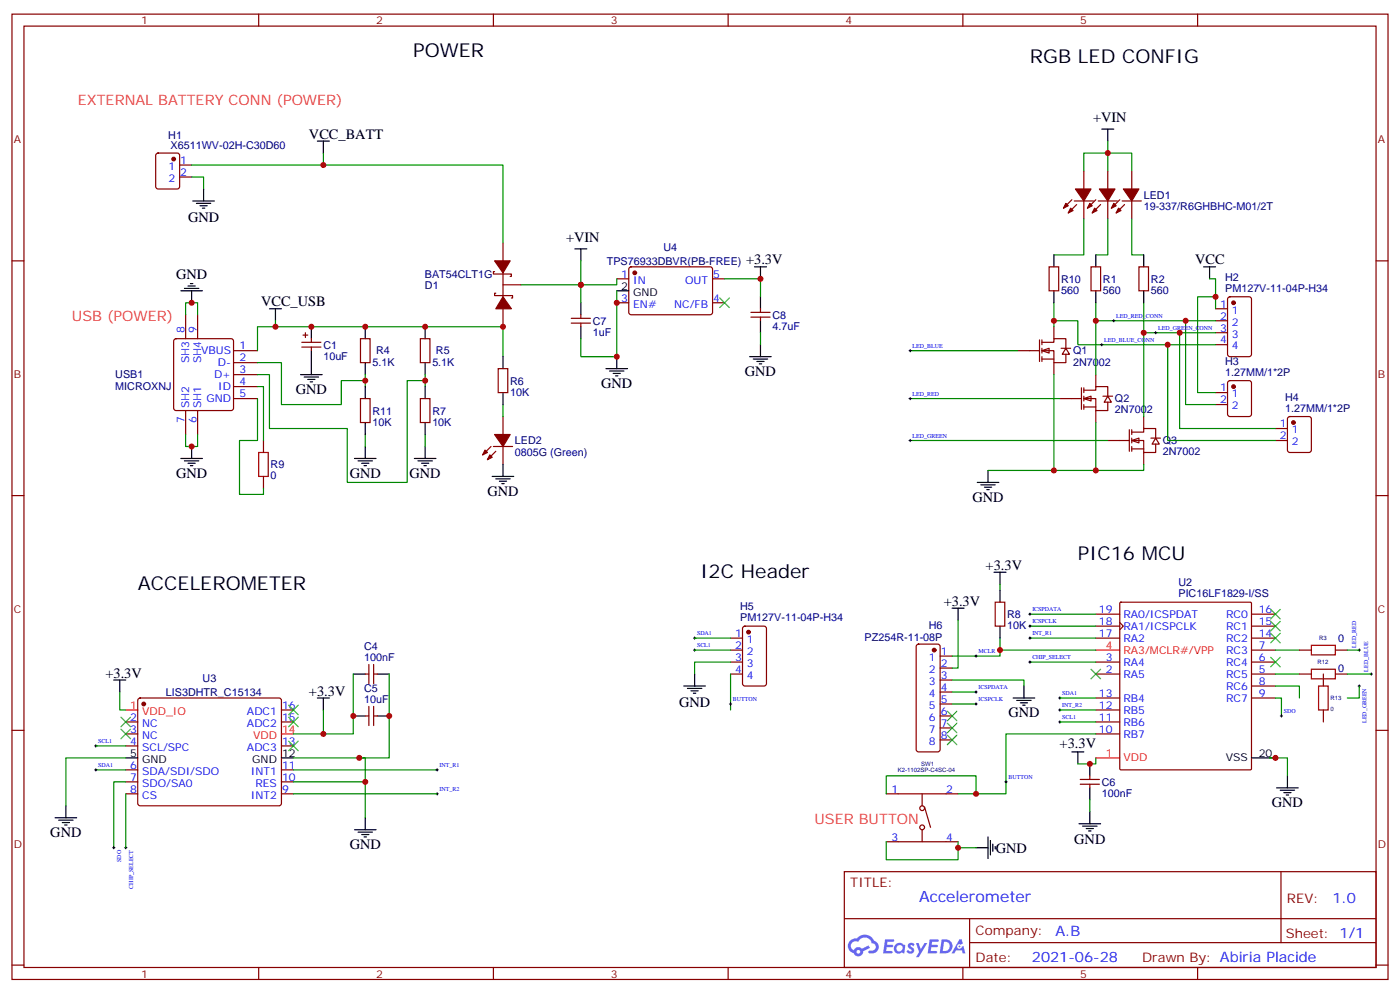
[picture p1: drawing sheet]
<svg xmlns="http://www.w3.org/2000/svg" width="412mm" height="292mm" viewBox="0 0 412 292" stroke-linecap="round" stroke-linejoin="round" font-family="sans-serif">
<g fill="none" stroke="#870000" stroke-width=".35">
<path d="M3.5 4.2h405.4v284.3h-405.4zM7.1 7.7h398.2v277.3h-398.2zM76.2 4.2v3.5M145.3 4.2v3.5M214.5 4.2v3.5M283.6 4.2v3.5M352.8 4.2v3.5M3.5 76.8h3.6M405.3 76.8h3.6M3.5 146h3.6M405.3 146h3.6M3.5 215.1h3.6"/>
<path d="M405.3 215.1h3.6M248.7 256.8h156.6v28.2h-156.6zM377.3 256.8v20.9M248.7 270.6h156.5M285.6 277.7h119.6M285.6 270.6v14.1M3.5 284.3h3.6M76.2 285v3.5M145.3 285v3.5M214.5 285v3.5M283.6 285v3.5M352.8 285v3.5"/>
<path d="M405.3 284.3h3.6"/>
</g>
<g fill="#5487ff">
<path d="M267.7 277.9a1.22 1.22 0 0 1 1.7 .3l-.4 .6a.47 .47 0 0 0-.3-.4 .47 .47 0 0 0-.5 .2l.1 .2a1.14 1.14 0 0 1 .8 1.7 1.14 1.14 0 0 1-1.9 0l-.2-.2 .5-.5 .7 .4a.29 .29 0 0 0 .3-.2 .29 .29 0 0 0-.2-.4 1.04 1.04 0 0 1-.6-1.7z"/>
<path d="M260.7 276.7h2.4l.3 .2-.2 .5h-1.8l-.1 .9h1.5l.3 .3-.3 .4h-1.6l-.2 1.1 1.7 .1 .2 .3-.2 .3h-2.6z"/>
<path d="M273.8 276.7h2.4l.3 .2-.1 .5h-1.8l-.2 .9h1.6l.3 .3-.4 .4h-1.6l-.1 1.1 1.7 .1 .2 .3-.2 .3h-2.6z"/>
<path d="M282.6 276.7h.7l.3 1.2-.6 .4a.69 .69 0 0 0-1 .2 .69 .69 0 0 0 .4 1 .69 .69 0 0 0 .9-.6l.5-.3 .6 2.2h-.8l-.2-.9h-1.8l-.5 .9h-.8z"/>
<path d="M269.8 277.8h.8l.6 1.8 1.1-1.8h.9l-2.6 4.2h-.8l.9-1.6z"/>
<path d="M277.4 276.7l-.6 4.1h1.3a2.11 2.11 0 0 0 2.5-2.1 2.11 2.11 0 0 0-2.5-2zM278.1 277.4a1.39 1.39 0 0 1 1.7 1.4 1.39 1.39 0 0 1-1.8 1.3h-.3z"/>
<path d="M263.7 278.3a1.54 1.54 0 0 0-.1 2.1 1.54 1.54 0 0 0 2.2 .2l.6 .2 .3-2.3-.2-.2-.4-.1a1.49 1.49 0 0 0-2.4 .1zM264 279.3a.94 .94 0 0 1 1.8 0 .94 .94 0 0 1-1.8 0z"/>
<path d="M250.4 277.1a2.18 2.18 0 0 0 1.1 3.7 1.44 1.44 0 0 0 1.6 .9 1.44 1.44 0 0 0 1.2-1.5l2-1-.5-.7-1.9 .9a1.47 1.47 0 0 0-2.4 .5 1.39 1.39 0 0 1-.7-2 1.39 1.39 0 0 1 2-.4 2.12 2.12 0 0 1 2.2-1.3 2.12 2.12 0 0 1 1.9 1.6 1.14 1.14 0 0 1 1.1 1.5 1.14 1.14 0 0 1-1.7 .7 .43 .43 0 0 0-.5 .3 .43 .43 0 0 0 .4 .5 1.98 1.98 0 0 0 2.5-1.2 1.98 1.98 0 0 0-1.2-2.5 3.1 3.1 0 0 0-5.3-.7l-.9 .1zM252.3 280.4a.55 .55 0 0 1 1.1 0 .55 .55 0 0 1-1.1 0z"/>
<circle cx="282.6" cy="278.8" r=".26"/>
</g>
<g fill="#870000" stroke="#870000" stroke-width=".35">
<path d="M315.4 61.3l.7 .7-1.4 .7z"/>
<path d="M314 59.9l.7 .7-1.4 .7z"/>
<path d="M316.8 55.7h4.6l-2.1 3.5z"/>
<path d="M322.4 61.3l.7 .7-1.4 .7z"/>
<path d="M321 59.9l.7 .7-1.4 .7z"/>
<path d="M323.8 55.7h4.6l-2.1 3.5z"/>
<path d="M329.5 61.3l.7 .7-1.4 .7z"/>
<path d="M328.1 59.9l.7 .7-1.4 .7z"/>
<path d="M330.9 55.7h4.6l-2.1 3.5z"/>
<path d="M148.2 87.4l2.4 3.5h-4.6z"/>
<path d="M145.7 76.8h4.6l-2.1 3.6z"/>
<path d="M144.3 134l.7 .7-1.4 .7z"/>
<path d="M142.9 132.6l.7 .7-1.4 .7z"/>
<path d="M145.7 128h4.6l-2.1 3.5z"/>
<circle cx="42.3" cy="207.4" r=".53"/>
<circle cx="51.2" cy="46.8" r=".53"/>
</g>
<g fill="none" stroke="#870000" stroke-width=".35">
<path d="M46.1 45.3l.5-.2h5.6l.7 .4v9.5l-.4 .6-5.9 .1-.7-.5v-9.4zM52.9 48.6h3.5M52.9 52.1h3.5M315.7 58.8l-2.4 2.5M316.4 59.2h5.7M319.3 50.4v5.3M319.3 59.2v5.3M322.8 58.8l-2.5 2.5M323.5 59.2h5.6M326.3 50.4v5.3M326.3 59.2v5.3M329.8 58.8l-2.4 2.5"/>
<path d="M330.6 59.2h5.6M333.4 50.4v5.3M333.4 59.2v5.3M148.2 71.5v5.3M317.1 60.3l-2.4 2.4M324.2 60.3l-2.5 2.4M331.3 60.3l-2.5 2.4M51.4 100l.5-.2h16.2l.5 .2 .2 .5v19.7l-.2 .5-.5 .2h-16.2l-.5-.2-.2-.5v-19.7zM54.7 92.7v7.1M58.2 92.7v7.1M106.2 99.8h2.8v7h-2.8zM123.8 99.8h2.8v7h-2.8z"/>
<path d="M145.7 80h-.4v.7h5.3v.7h-.3M146 86.4h-.3v.7h5.3v.7h-.4M148.2 80.4v7M148.2 90.9v5.3M148.2 83.9h5.3M68.8 117.4h7M68.8 113.9h7M68.8 110.3h7M68.8 106.8h7M68.8 103.3h7M54.7 120.9v7.1M58.2 120.9v7.1"/>
<path d="M77.6 129.8v3.5M144.6 131.5l-2.4 2.5M145.3 131.5h5.7M146 132.9l-2.4 2.5M148.2 122.7v5.3M148.2 131.5v5.3M77.6 140.3v3.6M329.9 177.6l.3-.2h38.1l.3 .2 .1 48.8-.2 .3-38.3 .1-.3-.2zM322.8 198.5h7M322.8 195h7M322.8 188h7M322.8 184.4h7"/>
<path d="M322.8 180.9h7M329.8 183.4l1.1 1-1.1 1.1M368.7 198.5h7M368.7 195h7M368.7 191.5h7M368.7 188h7M368.7 184.4h7M368.7 180.9h7M37 212.7h3.6M37 216.2h3.6M37 219.7h3.6M40.8 205.8l.5-.2h40.9l.5 .2 .2 .5-.1 30.6-.6 .4h-41.2l-.4-.7v-30.3z"/>
<path d="M82.9 212.7h3.5M82.9 219.7h3.5M82.9 209.1h3.5M322.8 212.7h7M322.8 216.2h7M322.8 209.1h7M322.8 205.6h7M368.7 202.1h7M368.7 205.6h7M37 226.8h3.6M37 230.3h3.6M37 233.8h3.6"/>
<path d="M82.9 226.8h3.5M82.9 230.3h3.5M82.9 233.8h3.5M261.1 233.8h21.1M271.6 233.8v3.5M272.3 237.7l1.8 6M261.1 247.9h21.1M271.6 244.4v3.5"/>
<circle cx="271.6" cy="238.1" r=".71"/>
<circle cx="271.6" cy="243.7" r=".71"/>
</g>
<path d="M322.8 191.5h7M37 209.1h3.6M82.9 216.2h3.5M322.8 223.2h7" fill="none" stroke="#f00" stroke-width=".35"/>
<g fill="none" stroke="#000" stroke-width=".35">
<path d="M56.8 59.2h6.3M57.9 59.9h4.2M60 55.7v3.5M93.5 41.6h3.5M95.2 41.6v3.5M58.9 60.6h2.1M59.6 61.3h.7M53.3 85.7h6.3M54.3 84.9h4.3M55.4 84.2h2.1M56.1 83.5h.7M56.4 85.7v3.5"/>
<path d="M79.4 90.9h3.5M81.1 90.9v3.6M107.6 96.2v3.6M125.2 96.2v3.6M88.5 110.3h6.4M89.6 111.1h4.2M90.7 111.8h2.1M91.4 112.5h.7M91.7 106.8v3.5M107.6 106.8v3.5M125.2 106.8v3.5M53.3 135h6.3"/>
<path d="M54.3 135.7h4.3M55.4 136.5h2.1M56.1 137.2h.7M56.4 131.5v3.5M104.4 135h6.4M105.5 135.7h4.2M106.5 136.5h2.2M107.2 137.2h.7M107.6 131.5v3.5M122.1 135h6.3M123.1 135.7h4.3M124.2 136.5h2.1"/>
<path d="M124.9 137.2h.7M125.2 131.5v3.5M148.2 136.8v3.5M145 140.3h6.3M146 141h4.3M147.1 141.7h2.1M147.8 142.5h.7M37 223.2h3.6M82.9 223.2h3.5M368.7 223.2h7"/>
</g>
<g fill="none" stroke="#008700" stroke-width=".35">
<path d="M56.4 48.6h91.8v22.9M95.2 45.1v3.5M319.3 64.5v10.6h-8.9M326.3 64.5v10.6h-3.5M333.4 64.5v10.6h3.5M81.1 94.5v1.7M153.5 83.9h17.6M75.8 106.8h7.1v12.4h17.6v-7.1h7.1M75.8 103.3v-7.1h72.4v8.9M75.8 113.9h1.8v15.9M75.8 117.4v12.4h-5.2v15.8h7v-1.7M107.6 110.3v3.6"/>
<path d="M148.2 119.2v3.5"/>
</g>
<path d="M76.2 133.3h2.8v7h-2.8z" fill="none" stroke="#a10000" stroke-width=".35"/>
<g fill="#fff" stroke="#870000" stroke-width=".35">
<path d="M306.9 103.3l2.1-.7v1.4z"/>
<path d="M314 102.6l1 1.8h-2.1z"/>
</g>
<path d="M310.4 96.2v3.6M299.9 103.3h6.3M306.2 100.1v6.4M306.9 100.8h3.5v-1h3.6v2.8M306.9 103.3h3.5v3.5h3.6v-2.4M306.9 105.8h3.5M306.9 100.1v1.4M306.9 102.6v1.4M306.9 105.1v1.4M310.4 106.8v3.5M312.6 102.6h2.8" fill="none" stroke="#870000" stroke-width=".35"/>
<g fill="#fff" stroke="#870000" stroke-width=".35">
<path d="M319.3 117.4l2.1-.7v1.4z"/>
<path d="M326.3 116.7l1.1 1.8h-2.1z"/>
</g>
<path d="M312.2 117.4h6.4M318.6 114.2v6.4M319.3 114.9h3.5v-1h3.5v2.8M319.3 117.4h3.5v3.5h3.5v-2.4M319.3 119.9h3.5M319.3 114.2v1.4M319.3 116.7v1.4M319.3 119.2v1.4M322.8 110.3v3.6M324.9 116.7h2.8M322.8 120.9v3.6" fill="none" stroke="#870000" stroke-width=".35"/>
<g fill="#fff" stroke="#870000" stroke-width=".35">
<path d="M333.4 129.8l2.1-.8v1.5z"/>
<path d="M340.4 129l1.1 1.8h-2.1z"/>
</g>
<g fill="none" stroke="#870000" stroke-width=".35">
<path d="M185.4 78.8l.5-.2 23.6 .1 .4 .6-.1 13-.6 .4-23.6-.1-.4-.6v-12.7zM309 78.6h2.9v7.1h-2.9zM321.4 78.6h2.8v7.1h-2.8zM335.5 78.6h2.8v7.1h-2.8zM89.3 98.7h1.4M90 98v1.4M91.7 99.8v1M168.3 95.2h5.6M168.3 93.8h5.6M171.1 92.7v1.1M171.1 95.2v1M181.7 82.1h3.5"/>
<path d="M181.7 89.2h3.5M209.9 82.1h3.5M209.9 89.2h3.5M221.2 93.4h5.6M221.2 92h5.6M224 90.9v1.1M224 93.4v1.1M358.1 90.9h3.5M358.1 94.5h3.5M358.1 98h3.5M361.8 87.6l.5-.2h5.6l.7 .4 .1 16.6-.5 .6-5.9 .1-.6-.5-.1-16.5zM88.9 100.8h5.6"/>
<path d="M88.9 102.2h5.6M91.7 102.2v1.1M106.2 117.4h2.8v7.1h-2.8zM123.8 117.4h2.8v7.1h-2.8zM146.8 108.6h2.8v7h-2.8zM358.1 101.5h3.5M358.1 115.6h3.5M358.1 119.2h3.5M361.8 112.3l.5-.2h5.6l.7 .4 .1 9.5-.5 .6-5.9 .1-.6-.5-.1-9.4zM326.3 129.8h6.4M332.7 126.6v6.3M333.4 127.3h3.5v-1.1h3.5v2.8"/>
<path d="M333.4 129.8h3.5v3.5h3.5v-2.5M333.4 132.2h3.5M333.4 126.6v1.4M333.4 129v1.5M333.4 131.5v1.4M336.9 122.7v3.5M336.9 133.3v3.5M339 129h2.8M375.7 129.8h3.5M375.7 126.2h3.5M379.5 122.9l.4-.2h5.7l.6 .4 .1 9.5-.5 .6-5.9 .1-.6-.5-.1-9.4zM293.2 177.4h2.8v7h-2.8z"/>
<path d="M107.6 198.5h1.1M108.7 195.7v5.7M110.1 195.7v5.7M110.1 198.5h1M215.2 198.5h3.5M215.2 188h3.5M215.2 191.5h3.5M215.2 195h3.5M219 184.6l.4-.2h5.7l.6 .5 .1 16.5-.5 .6-5.9 .1-.6-.5-.1-16.5zM270.1 189.9l.5-.2h5.6l.5 .2 .2 .5v30.4l-.2 .5-.5 .2h-5.6l-.5-.3-.2-.4v-30.4zM276.9 193.3h3.6M276.9 196.8h3.6"/>
<path d="M382.8 198.5h3.5M382.8 191.5h3.5M389.8 198.5v3.6M393.3 198.5h3.6M393.3 191.5h3.6M107.6 210.9h1.1M108.7 208.1v5.6M110.1 208.1v5.6M110.1 210.9h1M276.9 210.9h3.6M276.9 200.3h3.6M276.9 203.8h3.6"/>
<path d="M276.9 207.4h3.6M276.9 214.4h3.6M276.9 217.9h3.6M389.8 209.1v3.6M318.2 231h5.6M318.2 229.6h5.6M321 228.5v1.1M321 231v1.1"/>
</g>
<g fill="none" stroke="#000" stroke-width=".35">
<path d="M324.6 38h3.5M326.3 38v3.6M169.3 73.3h3.6M171.1 73.3v3.5M222.2 78.6h3.6M224 78.6v3.5M310.4 75.1v3.5M322.8 75.1v3.5M336.9 75.1v3.5M354.5 78.6h3.6M356.3 78.6v3.5M91.7 96.2v3.6"/>
<path d="M171.1 89.2v3.5M171.1 96.2v3.6M181.7 85.7h3.5M224 87.4v3.5M224 94.5v3.5M310.4 85.7v3.5M322.8 85.7v3.5M336.9 85.7v3.5M91.7 103.3v3.5M107.6 113.9v3.5M125.2 113.9v3.5M148.2 105.1v3.5"/>
<path d="M148.2 115.6v3.6M178.5 108.6h6.4M179.6 109.3h4.2M180.6 110h2.1M181.3 110.7h.7M181.7 105.1v3.5M220.8 105.1h6.4M221.9 105.8h4.2M223 106.5h2.1M223.7 107.2h.7M224 101.5v3.6M107.6 124.5v3.5"/>
<path d="M125.2 124.5v3.5M291 138.6v3.5M287.9 142.1h6.3M288.9 142.8h4.3M290 143.5h2.1M290.7 144.2h.7M280.5 179.1h3.5M282.2 179.1v3.6M292.8 168.6h3.5M294.6 168.6v3.5M294.6 173.8v3.6M104.1 198.5h3.5"/>
<path d="M111.1 198.5h3.6M204.6 198.5v3.6M294.6 184.4v3.6M33.5 200.3h3.5M35.3 200.3v3.5M93.5 205.6h3.5M95.2 205.6v3.5M104.1 210.9h3.5M111.1 210.9h3.6M201.4 202.1h6.4M202.5 202.8h4.2M203.6 203.5h2.1"/>
<path d="M204.3 204.2h.7M298.4 205.6h6.4M299.5 206.3h4.2M300.6 207h2.1M301.3 207.7h.7M301.6 202.1v3.5M19.4 237.3v3.6M315.7 221.5h3.6M317.5 221.5v3.5M321 225v3.5M321 232.1v3.5M321 239.1v3.5"/>
<path d="M376.1 232.1h6.3M377.1 232.8h4.3M378.2 233.5h2.1M378.9 234.2h.7M379.2 228.5v3.6M16.2 240.9h6.4M17.3 241.6h4.2M18.3 242.3h2.2M19 243h.8M104.4 244.4h6.4M105.5 245.1h4.2M106.5 245.8h2.2"/>
<path d="M107.2 246.5h.7M107.6 240.9v3.5M287.5 249.7h3.5M291 246.5v6.4M291.7 247.6v4.2M292.5 248.6v2.2M293.2 249.3v.7M317.9 242.6h6.3M318.9 243.3h4.2M320 244.1h2.1M320.7 244.8h.7"/>
</g>
<g fill="none" stroke="#008700" stroke-width=".35">
<path d="M56.4 52.1h3.6v3.6M319.3 50.4v-5.3h14.1v5.3M326.3 41.6v8.8M171.1 76.8v7.1M54.7 92.7v-3.5h3.5v3.5M181.7 82.1v1.8h-10.6v5.3M181.7 85.7v19.4h-10.6v-5.3M213.4 82.1h10.6v5.3M224 98v3.5M310.4 94.5h7.1v7h40.6M310.4 89.2v7M322.8 89.2v21.1"/>
<path d="M322.8 94.5h35.3M336.9 89.2v33.5M336.9 98h21.2M347.5 98v28.2h28.2M349.2 94.5v24.7h8.9M356.3 82.1h1.8v8.8M358.1 87.4h-5.3v28.2h5.3M75.8 110.3h3.6v15.9h22.9v15.9h17.6v-30h5.3M125.2 110.3v3.6M268.1 103.3h31.8M268.1 117.4h44.1M310.4 110.3v28.3"/>
<path d="M344 101.5v28.3h31.7M54.7 128v3.5h3.5v-3.5M107.6 128v3.5M125.2 128v3.5M268.1 129.8h58.2M322.8 124.5v14.1M336.9 136.8v1.8h-45.9M294.6 172.1v1.7M104.1 198.5v17.7h-17.7M114.7 198.5v24.7h-8.9M204.6 191.5h10.6M204.6 188h10.6"/>
<path d="M215.2 195h-10.6v3.5M215.2 198.5v10.6M282.2 182.7v14.1h-1.7M294.6 188v3.5h28.2M294.6 191.5v1.8h-14.1M303.4 184.4h19.4M303.4 188h19.4M303.4 195h19.4M303.4 180.9h19.4M375.7 191.5h7.1M375.7 198.5h7.1M396.9 191.5h3.5"/>
<path d="M396.9 198.5h7M28.2 219.7h8.8M35.3 203.8v5.3h1.7M95.2 209.1v7.1M280.5 200.3h21.1v1.8M280.5 203.8h7M280.5 207.4h7M312.2 212.7h10.6M312.2 205.6h10.6M312.2 209.1h10.6M322.8 216.2h-26.5v17.6h-14.1M375.7 202.1h7.1v3.5"/>
<path d="M375.7 205.6h1.8v5.3M400.4 202.1v3.5h-3.5M28.2 226.8h8.8M37 230.3h-3.5v19.4M37 223.2h-17.6v14.1M37 233.8v15.9M86.4 223.2h21.2v17.7M86.4 226.8h42.4M86.4 233.8h42.4M86.4 230.3h21.2M261.1 233.8v-5.3h26.4v5.3M321 235.6v3.5"/>
<path d="M322.8 223.2v1.8h-5.3M373.9 223.2h5.3v5.3M261.1 247.9v5.3h21.1v-5.3M282.2 249.7h5.3"/>
</g>
<g fill="none" stroke="#000" stroke-width=".29">
<path d="M327.7 94.5h.7M328.1 94.1v.7M340.1 98h.7M340.4 97.6v.8M267.8 103.3h.7M267.8 117.4h.7M268.1 102.9v.7M268.1 117.1v.7M324.2 101.5h.7M324.6 101.2v.7M267.8 129.8h.7M268.1 129.4v.7"/>
<path d="M204.3 188h.7M204.3 191.5h.7M204.6 187.6v.7M204.6 191.1v.7M287.2 193.3h.7M287.5 192.9v.7M303 188h.7M303 195h.7M303 180.9h.7M303 184.4h.7M303.4 180.6v.7M303.4 184.1v.7"/>
<path d="M303.4 187.6v.7M303.4 194.7v.7M400 191.5h.8M400.4 191.1v.7M403.6 198.5h.7M403.9 198.2v.7M27.9 219.7h.7M28.2 219.4v.7M214.8 207.4h.7M215.2 207v.7M287.2 203.8h.7M287.2 207.4h.7"/>
<path d="M287.5 203.5v.7M287.5 207v.7M311.9 205.6h.7M311.9 212.7h.7M311.9 209.1h.7M312.2 205.2v.8M312.2 208.8v.7M312.2 212.3v.7M377.1 210.9h.7M377.5 210.5v.7M400 202.1h.8M400.4 201.7v.7"/>
<path d="M27.9 226.8h.7M28.2 226.4v.7M128.4 226.8h.7M128.4 233.8h.7M128.8 226.4v.7M128.8 233.5v.7M296 230.3h.7M296.3 229.9v.7M33.2 249.7h.7M33.5 249.3v.7M36.7 249.7h.7M37 249.3v.7"/>
</g>
<g fill="#870000" stroke="#870000" stroke-width=".35">
<circle cx="363.4" cy="89.2" r=".53"/>
<circle cx="363.4" cy="113.9" r=".53"/>
<circle cx="381" cy="124.5" r=".53"/>
<circle cx="275.2" cy="191.5" r=".53"/>
<circle cx="220.5" cy="186.2" r=".53"/>
<circle cx="187" cy="80.4" r=".53"/>
</g>
<g fill="none" stroke="#3c3" stroke-width=".35">
<path d="M212 87.8l2.8 2.8M214.8 87.8l-2.8 2.8M374.3 179.5l2.8 2.8M377.1 179.5l-2.8 2.8M321.4 197.1l2.8 2.9M324.2 197.1l-2.8 2.9M374.3 183l2.8 2.8M374.3 186.5l2.8 2.9M374.3 193.6l2.8 2.8M377.1 183l-2.8 2.8M377.1 186.5l-2.8 2.9M377.1 193.6l-2.8 2.8"/>
<path d="M35.6 211.2l2.9 2.9M35.6 214.8l2.9 2.8M38.5 211.2l-2.9 2.9M38.5 214.8l-2.9 2.8M85 207.7l2.8 2.8M85 211.2l2.8 2.9M85 218.3l2.8 2.8M87.8 207.7l-2.8 2.8M87.8 211.2l-2.8 2.9M87.8 218.3l-2.8 2.8M279 209.5l2.9 2.8M279 213l2.9 2.8"/>
<path d="M279 216.5l2.9 2.9M281.9 209.5l-2.9 2.8M281.9 213l-2.9 2.8M281.9 216.5l-2.9 2.9"/>
</g>
<path d="M386.3 197.1h7v2.9h-7zM386.3 190.1h7v2.8h-7zM388.4 202.1h2.8v7h-2.8z" fill="none" stroke="#a10000" stroke-width=".35"/>
<g fill="#c00">
<circle cx="107.6" cy="112.1" r=".88"/>
<circle cx="81.1" cy="96.2" r=".88"/>
<circle cx="125.2" cy="96.2" r=".88"/>
<circle cx="95.3" cy="48.6" r=".88"/>
<circle cx="148.2" cy="96.2" r=".88"/>
<circle cx="326.3" cy="45.1" r=".88"/>
<circle cx="322.8" cy="94.5" r=".88"/>
<circle cx="336.9" cy="98" r=".88"/>
<circle cx="310.4" cy="94.5" r=".88"/>
<circle cx="358.1" cy="87.4" r=".88"/>
<circle cx="349.3" cy="94.5" r=".88"/>
<circle cx="347.5" cy="98" r=".88"/>
<circle cx="344" cy="101.5" r=".88"/>
<circle cx="104.1" cy="210.9" r=".88"/>
<circle cx="95.3" cy="216.2" r=".88"/>
<circle cx="294.6" cy="191.5" r=".88"/>
<circle cx="287.5" cy="233.8" r=".88"/>
<circle cx="321" cy="225" r=".88"/>
<circle cx="105.8" cy="223.2" r=".88"/>
<circle cx="114.7" cy="210.9" r=".88"/>
<circle cx="375.7" cy="223.2" r=".88"/>
<circle cx="282.2" cy="249.7" r=".88"/>
<circle cx="56.4" cy="89.2" r=".88"/>
<circle cx="56.4" cy="131.5" r=".88"/>
<circle cx="322.8" cy="138.6" r=".88"/>
<circle cx="310.4" cy="138.6" r=".88"/>
<circle cx="107.6" cy="230.3" r=".88"/>
<circle cx="125.2" cy="112.1" r=".88"/>
<circle cx="181.7" cy="89.2" r=".88"/>
<circle cx="224" cy="82.1" r=".88"/>
<circle cx="171.1" cy="83.9" r=".88"/>
<circle cx="181.7" cy="105.1" r=".88"/>
<circle cx="91.7" cy="96.2" r=".88"/>
<circle cx="107.6" cy="96.2" r=".88"/>
</g>
<g font-size="5.6">
<text x="121.7" y="16.9">POWER</text>
<text x="303.4" y="18.6">RGB LED CONFIG</text>
<text x="317.5" y="165">PIC16 MCU</text>
<text x="40.6" y="173.8">ACCELEROMETER</text>
<text x="206.4" y="170.3">I2C Header</text>
</g>
<text font-size="4.6" fill="#00f" x="270.8" y="265.8">Accelerometer</text>
<g font-size="4.2" fill="#f33">
<text x="22.9" y="31">EXTERNAL BATTERY CONN (POWER)</text>
<text x="21.2" y="94.5">USB (POWER)</text>
<text x="239.9" y="242.6">USER BUTTON</text>
</g>
<g font-size="4.2">
<text x="322" y="35.9">+VIN</text>
<text x="91" y="40.9">VCC_BATT</text>
<text x="55.4" y="65.3">GND</text>
<text x="166.7" y="71.2">+VIN</text>
<text x="219.8" y="77.9">+3.3V</text>
<text x="352.1" y="77.9">VCC</text>
<text x="51.9" y="82.3">GND</text>
<text x="76.9" y="90.2">VCC_USB</text>
<text x="219.4" y="110.7">GND</text>
<text x="87.1" y="116">GND</text>
<text x="177.1" y="114.2">GND</text>
<text x="51.9" y="140.7">GND</text>
<text x="103" y="140.7">GND</text>
<text x="120.6" y="140.7">GND</text>
<text x="143.6" y="146">GND</text>
<text x="286.5" y="147.7">GND</text>
<text x="290.3" y="167.9">+3.3V</text>
<text x="278" y="178.4">+3.3V</text>
<text x="31" y="199.6">+3.3V</text>
<text x="91" y="204.9">+3.3V</text>
<text x="200" y="208.3">GND</text>
<text x="297" y="211.2">GND</text>
<text x="312.1" y="220.3">+3.3V</text>
<text x="374.6" y="237.7">GND</text>
<text x="14.8" y="246.5">GND</text>
<text x="103" y="250">GND</text>
<text x="293.3" y="251.1">GND</text>
<text x="316.4" y="248.7">GND</text>
</g>
<g font-size="4.2" fill="#00f">
<text x="392.5" y="266">1.0</text>
<text x="310.9" y="275.6">A.B</text>
<text x="304" y="283.4">2021-06-28</text>
</g>
<g font-size="3.9" fill="#800">
<text x="250.5" y="261.3">TITLE:</text>
<text x="379.1" y="266">REV:</text>
<text x="287.4" y="275.5">Company:</text>
<text x="378.7" y="276.2">Sheet: 1/1</text>
<text x="287.4" y="283.2">Date:</text>
<text x="336.4" y="283.3">Drawn By: Abiria Placide</text>
</g>
<g font-size="3.2" fill="#800">
<text x="41.6" y="7.2">1</text>
<text x="110.8" y="7.2">2</text>
<text x="179.9" y="7.2">3</text>
<text x="249.1" y="7.2">4</text>
<text x="318.2" y="7.2">5</text>
<text x="4.1" y="42.3">A</text>
<text x="405.9" y="42.3">A</text>
<text x="4.1" y="111.4">B</text>
<text x="405.9" y="111.4">B</text>
<text x="4.1" y="180.6">C</text>
<text x="405.9" y="180.6">C</text>
<text x="4.1" y="249.7">D</text>
<text x="405.9" y="249.7">D</text>
<text x="41.6" y="288">1</text>
<text x="110.8" y="288">2</text>
<text x="179.9" y="288">3</text>
<text x="249.1" y="288">4</text>
<text x="318.2" y="288">5</text>
</g>
<g font-size="3.2" fill="#000080">
<text x="49.6" y="40.8">H1</text>
<text x="50.2" y="44">X6511WV-02H-C30D60</text>
<text x="336.9" y="58.7">LED1</text>
<text x="336.9" y="61.9">19-337/R6GHBHC-M01/2T</text>
<text x="178.7" y="77.9">TPS76933DBVR(PB-FREE)</text>
<text x="195.4" y="74">U4</text>
<text x="125.2" y="81.9">BAT54CLT1G</text>
<text x="312.6" y="83.2">R10</text>
<text x="324.9" y="83.2">R1</text>
<text x="339" y="83.2">R2</text>
<text x="360.9" y="82.7">H2</text>
<text x="125.2" y="85.3">D1</text>
<text x="312.6" y="86.6">560</text>
<text x="324.9" y="86.6">560</text>
<text x="339" y="86.6">560</text>
<text x="360.9" y="85.9">PM127V-11-04P-H34</text>
<text x="174.6" y="95.6">C7</text>
<text x="227.5" y="93.9">C8</text>
<text x="174.6" y="98.9">1uF</text>
<text x="227.5" y="97.1">4.7uF</text>
<text x="95.2" y="105.9">10uF</text>
<text x="95.2" y="102.7">C1</text>
<text x="109.7" y="107.7">5.1K</text>
<text x="110.8" y="104.4">R4</text>
<text x="127.4" y="107.7">5.1K</text>
<text x="128.4" y="104.4">R5</text>
<text x="316.1" y="107.7">2N7002</text>
<text x="316.1" y="104.4">Q1</text>
<text x="360.9" y="107.4">H3</text>
<text x="34" y="111.5">USB1</text>
<text x="150.3" y="113.3">R6</text>
<text x="360.9" y="110.8">1.27MM/1*2P</text>
<text x="34" y="114.8">MICROXNJ</text>
<text x="150.3" y="116.5">10K</text>
<text x="328.4" y="118.5">Q2</text>
<text x="378.5" y="118">H4</text>
<text x="109.7" y="125.3">10K</text>
<text x="109.7" y="122.1">R11</text>
<text x="127.4" y="125.3">10K</text>
<text x="127.4" y="122.1">R7</text>
<text x="328.4" y="121.8">2N7002</text>
<text x="378.5" y="121.4">1.27MM/1*2P</text>
<text x="151.7" y="130.9">LED2</text>
<text x="342.5" y="130.8">Q3</text>
<text x="79.7" y="137.9">R9</text>
<text x="151.7" y="134.2">0805G (Green)</text>
<text x="342.5" y="134.1">2N7002</text>
<text x="79.7" y="141.2">0</text>
<text x="347.1" y="172.7">U2</text>
<text x="218" y="179.7">H5</text>
<text x="347.1" y="175.9">PIC16LF1829-I/SS</text>
<text x="218" y="182.9">PM127V-11-04P-H34</text>
<text x="273.6" y="185.3">H6</text>
<text x="296.7" y="185.3">10K</text>
<text x="296.7" y="182.1">R8</text>
<text x="107.3" y="191.4">C4</text>
<text x="254.7" y="188.7">PZ254R-11-08P</text>
<text x="394.2" y="189.1">0</text>
<text x="107.3" y="194.7">100nF</text>
<text x="394.2" y="197.9">0</text>
<text x="59.7" y="200.9">U3</text>
<text x="107.3" y="203.8">C5</text>
<text x="48.9" y="204.9">LIS3DHTR_C15134</text>
<text x="107.3" y="207">10uF</text>
<text x="324.6" y="231.4">C6</text>
<text x="324.6" y="234.6">100nF</text>
</g>
<g font-size="3.2" fill="#00f">
<text x="49.6" y="50">1</text>
<text x="49.6" y="53.6">2</text>
<text x="53.1" y="48.3">1</text>
<text x="53.1" y="51.8">2</text>
<text x="183" y="81.8">1</text>
<text x="186.5" y="83.5">IN</text>
<text x="201.8" y="83.5">OUT</text>
<text x="210.1" y="81.8">5</text>
<text x="183" y="88.8">3</text>
<text x="210.1" y="88.8">4</text>
<text x="186.5" y="90.6">EN#</text>
<text x="198.6" y="90.6">NC/FB</text>
<text x="359.4" y="90.6">1</text>
<text x="359.4" y="94.1">2</text>
<text x="362.9" y="92.4">1</text>
<text x="362.9" y="95.9">2</text>
<text x="54.3" y="98" transform="rotate(-90 54.3 98)">8</text>
<text x="57.9" y="98" transform="rotate(-90 57.9 98)">9</text>
<text x="359.4" y="97.6">3</text>
<text x="359.4" y="101.2">4</text>
<text x="362.9" y="99.4">3</text>
<text x="55.7" y="107" transform="rotate(-90 55.7 107)">SH3</text>
<text x="59.3" y="104.4">VBUS</text>
<text x="59.3" y="107" transform="rotate(-90 59.3 107)">SH4</text>
<text x="64.2" y="107.9">D-</text>
<text x="70.6" y="106.5">2</text>
<text x="70.6" y="102.9">1</text>
<text x="362.9" y="102.9">4</text>
<text x="63" y="111.4">D+</text>
<text x="70.6" y="113.5">4</text>
<text x="70.6" y="110">3</text>
<text x="60.8" y="118.5">GND</text>
<text x="64.3" y="114.9">ID</text>
<text x="70.6" y="117.1">5</text>
<text x="359.4" y="115.3">1</text>
<text x="359.4" y="118.8">2</text>
<text x="362.9" y="117.1">1</text>
<text x="54.3" y="124.7" transform="rotate(-90 54.3 124.7)">7</text>
<text x="55.7" y="120.2" transform="rotate(-90 55.7 120.2)">SH2</text>
<text x="57.9" y="124.7" transform="rotate(-90 57.9 124.7)">6</text>
<text x="59.3" y="120.2" transform="rotate(-90 59.3 120.2)">SH1</text>
<text x="362.9" y="120.6">2</text>
<text x="377" y="125.9">1</text>
<text x="377" y="129.4">2</text>
<text x="380.5" y="127.6">1</text>
<text x="380.5" y="131.2">2</text>
<text x="323.7" y="184.1">18</text>
<text x="323.7" y="180.6">19</text>
<text x="330.9" y="185.5">RA1/ICSPCLK</text>
<text x="330.9" y="182">RA0/ICSPDAT</text>
<text x="361.2" y="185.5">RC1</text>
<text x="361.2" y="182">RC0</text>
<text x="370.8" y="184.1">15</text>
<text x="370.8" y="180.6">16</text>
<text x="216.5" y="187.6">1</text>
<text x="216.5" y="191.1">2</text>
<text x="220" y="189.4">1</text>
<text x="323.7" y="187.6">17</text>
<text x="330.9" y="189">RA2</text>
<text x="361.2" y="189">RC2</text>
<text x="370.8" y="191.1">7</text>
<text x="370.8" y="187.6">14</text>
<text x="216.5" y="194.7">3</text>
<text x="220" y="192.9">2</text>
<text x="220" y="196.4">3</text>
<text x="273.6" y="194.7">1</text>
<text x="277.1" y="192.9">1</text>
<text x="277.1" y="196.4">2</text>
<text x="325.7" y="194.7">3</text>
<text x="330.9" y="196.1">RA4</text>
<text x="361.2" y="196.1">RC4</text>
<text x="361.2" y="192.5">RC3</text>
<text x="370.8" y="194.7">6</text>
<text x="216.5" y="198.2">4</text>
<text x="220" y="200">4</text>
<text x="273.6" y="198.2">2</text>
<text x="273.6" y="201.7">3</text>
<text x="277.1" y="200">3</text>
<text x="277.1" y="203.5">4</text>
<text x="325.7" y="198.2">2</text>
<text x="330.9" y="199.6">RA5</text>
<text x="361.2" y="199.6">RC5</text>
<text x="361.2" y="203.1">RC6</text>
<text x="370.8" y="198.2">5</text>
<text x="370.8" y="201.7">8</text>
<text x="83.1" y="208.8">16</text>
<text x="273.6" y="205.2">4</text>
<text x="273.6" y="208.8">5</text>
<text x="277.1" y="207">5</text>
<text x="323.7" y="208.8">12</text>
<text x="323.7" y="205.2">13</text>
<text x="330.9" y="206.7">RB4</text>
<text x="361.2" y="206.7">RC7</text>
<text x="370.8" y="205.2">9</text>
<text x="38.4" y="212.3">2</text>
<text x="38.4" y="215.8">3</text>
<text x="41.9" y="214.1">NC</text>
<text x="72.8" y="214.1">ADC2</text>
<text x="72.8" y="210.5">ADC1</text>
<text x="83.1" y="212.3">15</text>
<text x="273.6" y="212.3">6</text>
<text x="273.6" y="215.8">7</text>
<text x="277.1" y="210.5">6</text>
<text x="277.1" y="214.1">7</text>
<text x="323.7" y="215.8">10</text>
<text x="323.7" y="212.3">11</text>
<text x="330.9" y="213.7">RB6</text>
<text x="330.9" y="210.2">RB5</text>
<text x="38.4" y="219.4">4</text>
<text x="41.9" y="217.6">NC</text>
<text x="41.9" y="221.1">SCL/SPC</text>
<text x="72.8" y="221.1">ADC3</text>
<text x="83.1" y="219.4">13</text>
<text x="273.6" y="219.4">8</text>
<text x="277.1" y="217.6">8</text>
<text x="330.9" y="217.2">RB7</text>
<text x="38.4" y="226.4">6</text>
<text x="83.1" y="226.4">11</text>
<text x="38.4" y="229.9">7</text>
<text x="38.4" y="233.5">8</text>
<text x="41.9" y="228.2">SDA/SDI/SDO</text>
<text x="41.9" y="231.7">SDO/SA0</text>
<text x="73.9" y="228.2">INT1</text>
<text x="75.2" y="231.7">RES</text>
<text x="83.1" y="233.5">9</text>
<text x="83.1" y="229.9">10</text>
<text x="262.6" y="233.5">1</text>
<text x="278.7" y="233.5">2</text>
<text x="41.9" y="235.2">CS</text>
<text x="73.9" y="235.2">INT2</text>
<text x="262.6" y="247.6">3</text>
<text x="278.7" y="247.6">4</text>
</g>
<g font-size="3.2">
<text x="183" y="85.3">2</text>
<text x="186.5" y="87.1">GND</text>
<text x="38.4" y="222.9">5</text>
<text x="41.9" y="224.6">GND</text>
<text x="74.3" y="224.6">GND</text>
<text x="83.1" y="222.9">12</text>
<text x="361.1" y="224.3">VSS</text>
<text x="370.8" y="222.9">20</text>
</g>
<g font-size="3.2" fill="#f00">
<text x="325.7" y="191.1">4</text>
<text x="330.9" y="192.5">RA3/MCLR#/VPP</text>
<text x="38.4" y="208.8">1</text>
<text x="41.9" y="210.5">VDD_IO</text>
<text x="83.1" y="215.8">14</text>
<text x="74.5" y="217.6">VDD</text>
<text x="325.7" y="222.9">1</text>
<text x="330.9" y="224.3">VDD</text>
</g>
<g font-size="1.8" fill="#00f">
<text x="328.8" y="93.6">LED_RED_CONN</text>
<text x="325.3" y="100.6">LED_BLUE_CONN</text>
<text x="341.1" y="97.1">LED_GREEN_CONN</text>
<text x="268.8" y="102.4">LED_BLUE</text>
<text x="268.8" y="116.5">LED_RED</text>
<text x="268.8" y="128.9">LED_GREEN</text>
<text x="304.1" y="180">ICSPDATA</text>
<text x="304.1" y="183.6">ICSPCLK</text>
<text x="205.3" y="187.1">SDA1</text>
<text x="205.3" y="190.6">SCL1</text>
<text x="304.1" y="187.1">INT_R1</text>
<text x="399.5" y="190.8" transform="rotate(-90 399.5 190.8)">LED_RED</text>
<text x="288.2" y="192.4">MCLR</text>
<text x="304.1" y="194.1">CHIP_SELECT</text>
<text x="403" y="197.8" transform="rotate(-90 403 197.8)">LED_BLUE</text>
<text x="288.2" y="203">ICSPDATA</text>
<text x="215.9" y="206.5">BUTTON</text>
<text x="288.2" y="206.5">ICSPCLK</text>
<text x="312.9" y="204.7">SDA1</text>
<text x="312.9" y="208.2">INT_R2</text>
<text x="312.9" y="211.8">SCL1</text>
<text x="378.2" y="210">SDO</text>
<text x="402.6" y="212.9" transform="rotate(-90 402.6 212.9)">LED_GREEN</text>
<text x="28.9" y="218.8">SCL1</text>
<text x="28.9" y="225.9">SDA1</text>
<text x="129.5" y="225.9">INT_R1</text>
<text x="129.5" y="232.9">INT_R2</text>
<text x="297" y="229.4">BUTTON</text>
<text x="35.7" y="253.9" transform="rotate(-90 35.7 253.9)">SDO</text>
<text x="39.2" y="261.7" transform="rotate(-90 39.2 261.7)">CHIP_SELECT</text>
</g>
<g font-size="1.8" fill="#000080">
<text x="388.6" y="188.6">R3</text>
<text x="388.1" y="195.7">R12</text>
<text x="391.9" y="209.3">0</text>
<text x="391.9" y="206.3">R13</text>
<text x="264.5" y="227.4">K2-1102SP-C4SC-04</text>
<text x="271.4" y="225.7">SW1</text>
</g>
</svg>
